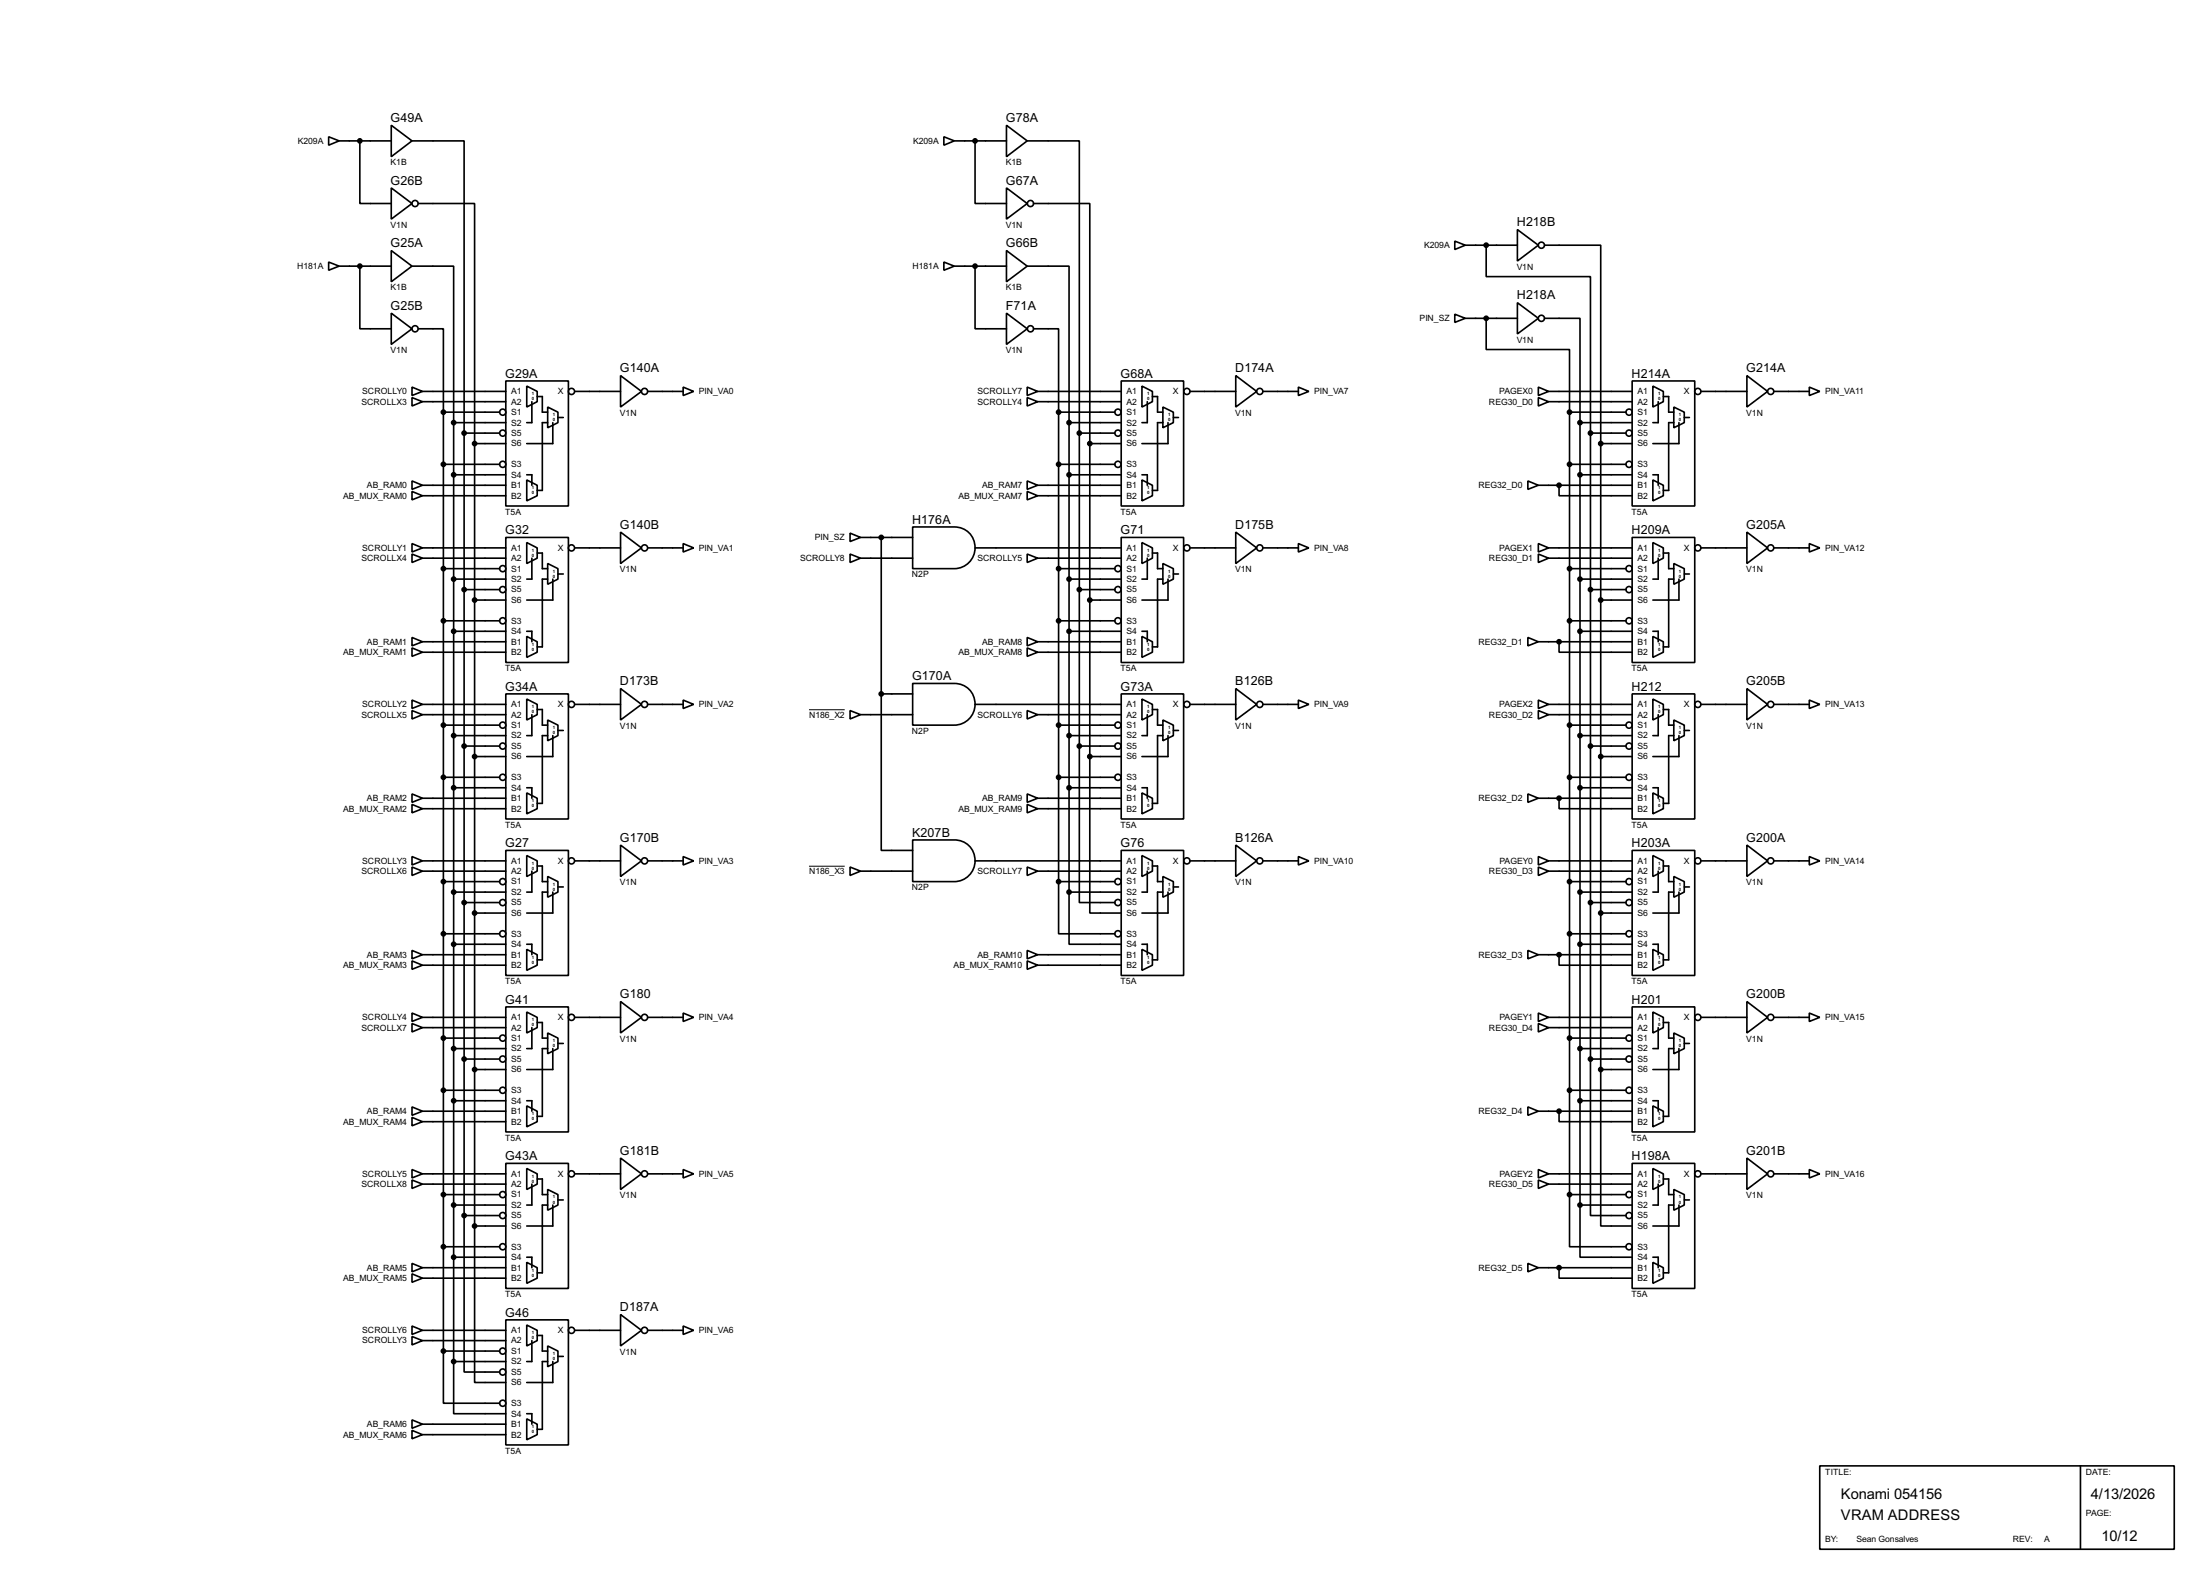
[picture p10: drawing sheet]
<svg xmlns="http://www.w3.org/2000/svg" width="536mm" height="383mm" viewBox="0 0 536 383" stroke-linecap="round" stroke-linejoin="round" font-family="sans-serif">
<g fill="none" stroke="#000" stroke-width=".4">
<path d="M80.1 33.3l2.5 1-2.5 1.1zM82.6 34.3h12.7M87.7 34.3v15.3h7.6M95.3 30.5l5.1 3.8-5.1 3.9zM100.4 34.3h12.7v71.2M229.9 33.3l2.6 1-2.6 1.1zM232.5 34.3h12.7M237.5 34.3v15.3h7.7M245.2 30.5l5 3.8-5 3.9zM250.2 34.3h12.7v71.2M95.3 45.8l5.1 3.8-5.1 3.8zM101.9 49.6h13.7v58.4"/>
<path d="M245.2 45.8l5 3.8-5 3.8zM251.8 49.6h13.7v58.4M354.4 58.7l2.5 1-2.5 1.1zM356.9 59.7h12.7M362 59.7v7.7h25.4v38.1M369.6 55.9l5.1 3.8-5.1 3.9zM376.2 59.7h13.7v48.3M80.1 63.8l2.5 1-2.5 1zM82.6 64.8h12.7M87.7 64.8v15.3h7.6M95.3 61l5.1 3.8-5.1 3.8zM95.3 76.3l5.1 3.8-5.1 3.8z"/>
<path d="M100.4 64.8h10.1v38.1M229.9 63.8l2.6 1-2.6 1zM232.5 64.8h12.7M237.5 64.8v15.3h7.7M245.2 61l5 3.8-5 3.8zM245.2 76.3l5 3.8-5 3.8zM250.2 64.8h10.2v38.1M354.4 76.5l2.5 1-2.5 1zM356.9 77.5h12.7M362 77.5v7.6h20.3v15.3M369.6 73.7l5.1 3.8-5.1 3.8zM376.2 77.5h8.7v25.4"/>
<path d="M100.4 94.3l2.5 1-2.5 1zM100.4 96.8l2.5 1-2.5 1.1zM101.9 80.1h6.1v20.3M102.9 95.3h20.3M102.9 97.8h20.3M123.2 92.8h15.3v30.4h-15.3zM128.3 94l2.6 1.3v2.5l-2.6 1.3zM129.6 97.8v5.1h-1.3M130.9 96.6h1.2v3.8h1.3M133.4 99.1l2.5 1.3v2.5l-2.5 1.3zM140 95.3h11.2M151.2 91.5l5.1 3.8-5.1 3.8z"/>
<path d="M157.8 95.3h8.6M166.4 94.3l2.6 1-2.6 1zM250.2 94.3l2.6 1-2.6 1zM250.2 96.8l2.6 1-2.6 1.1zM251.8 80.1h6.1v20.3M252.8 95.3h20.3M252.8 97.8h20.3M273.1 92.8h15.2v30.4h-15.2zM278.2 94l2.5 1.3v2.5l-2.5 1.3zM279.5 97.8v5.1h-1.3M280.7 96.6h1.3v3.8h1.3M283.3 99.1l2.5 1.3v2.5l-2.5 1.3z"/>
<path d="M289.9 95.3h11.1M301 91.5l5.1 3.8-5.1 3.8zM307.6 95.3h8.7M316.3 94.3l2.5 1-2.5 1zM374.7 96.8l2.5 1-2.5 1.1zM374.7 94.3l2.5 1-2.5 1zM377.2 95.3h20.4M377.2 97.8h20.4M397.6 92.8h15.2v30.4h-15.2zM402.6 94l2.6 1.3v2.5l-2.6 1.3zM403.9 97.8v5.1h-1.3M405.2 96.6h1.3v3.8h1.2"/>
<path d="M407.7 99.1l2.6 1.3v2.5l-2.6 1.3zM414.3 95.3h11.2M425.5 91.5l5.1 3.8-5.1 3.8zM432.1 95.3h8.6M440.7 94.3l2.6 1-2.6 1zM100.4 117.1l2.5 1.1-2.5 1zM100.4 119.7l2.5 1-2.5 1zM102.9 118.2h20.3M108 100.4h13.7M108 100.4v228.6M108 113.1h13.7M110.5 102.9h12.7"/>
<path d="M110.5 102.9v228.6M110.5 115.6h12.7M113.1 105.5h8.6M113.1 105.5v190.5M115.6 108h7.6M115.6 108v190.5M128.3 116.9l2.6 1.3v2.5l-2.6 1.3zM128.3 115.6h1.3v2.6M133.4 102.9h-1.3v16.5h-1.2M134.7 102.9v5.1h-6.4M135.9 101.7h1.3M250.2 117.1l2.6 1.1-2.6 1z"/>
<path d="M250.2 119.7l2.6 1-2.6 1zM252.8 118.2h20.3M257.9 100.4h13.7M257.9 113.1h13.7M257.9 100.4v114.3M260.4 102.9h12.7M260.4 115.6h12.7M260.4 102.9v114.3M262.9 105.5h8.7M262.9 105.5v76.2M265.5 108h7.6M265.5 108v76.2"/>
<path d="M278.2 116.9l2.5 1.3v2.5l-2.5 1.3zM278.2 115.6h1.3v2.6M283.3 102.9h-1.3v16.5h-1.3M284.5 102.9v5.1h-6.3M285.8 101.7h1.3M372.2 117.1l2.5 1.1-2.5 1zM374.7 118.2h22.9M379.8 118.2v2.5h17.8M382.3 100.4h13.7M382.3 113.1h13.7M382.3 100.4v190.5M384.9 102.9h12.7"/>
<path d="M384.9 115.6h12.7M384.9 102.9v190.5M387.4 105.5h8.6M387.4 105.5v152.4M389.9 108h7.7M389.9 108v152.4M402.6 116.9l2.6 1.3v2.5l-2.6 1.3zM402.6 115.6h1.3v2.6M407.7 102.9h-1.2v16.5h-1.3M409 102.9v5.1h-6.4M410.3 101.7h1.2M100.4 132.4l2.5 1-2.5 1z"/>
<path d="M100.4 134.9l2.5 1-2.5 1.1zM102.9 133.4h20.3M102.9 135.9h20.3M102.9 120.7h20.3M108 138.5h13.7M123.2 130.9h15.3v30.4h-15.3zM128.3 132.1l2.6 1.3v2.5l-2.6 1.3zM129.6 135.9v5.1h-1.3M130.9 134.7h1.2v3.8h1.3M133.4 137.2l2.5 1.3v2.5l-2.5 1.3zM135.9 139.8h1.3M140 133.4h11.2"/>
<path d="M151.2 129.6l5.1 3.8-5.1 3.8zM157.8 133.4h8.6M166.4 132.4l2.6 1-2.6 1zM207.1 129.8l2.5 1.1-2.5 1zM207.1 134.9l2.5 1-2.5 1.1zM209.6 135.9h12.7M209.6 130.9h12.7M214.7 130.9v38.1M222.3 128.3h10.2a5.1 5.1 0 0 1 5 5.1 5.1 5.1 0 0 1-5 5.1h-10.2zM237.5 133.4h35.6M250.2 134.9l2.6 1-2.6 1.1zM252.8 135.9h20.3"/>
<path d="M252.8 120.7h20.3M257.9 138.5h13.7M273.1 130.9h15.2v30.4h-15.2zM278.2 132.1l2.5 1.3v2.5l-2.5 1.3zM279.5 135.9v5.1h-1.3M280.7 134.7h1.3v3.8h1.3M283.3 137.2l2.5 1.3v2.5l-2.5 1.3zM285.8 139.8h1.3M289.9 133.4h11.1M301 129.6l5.1 3.8-5.1 3.8zM307.6 133.4h8.7M316.3 132.4l2.5 1-2.5 1z"/>
<path d="M374.7 132.4l2.5 1-2.5 1zM374.7 134.9l2.5 1-2.5 1.1zM377.2 133.4h20.4M377.2 135.9h20.4M382.3 138.5h13.7M397.6 130.9h15.2v30.4h-15.2zM402.6 132.1l2.6 1.3v2.5l-2.6 1.3zM403.9 135.9v5.1h-1.3M405.2 134.7h1.3v3.8h1.2M407.7 137.2l2.6 1.3v2.5l-2.6 1.3zM410.3 139.8h1.2M414.3 133.4h11.2"/>
<path d="M425.5 129.6l5.1 3.8-5.1 3.8zM432.1 133.4h8.6M440.7 132.4l2.6 1-2.6 1zM100.4 155.2l2.5 1.1-2.5 1zM100.4 157.8l2.5 1-2.5 1zM102.9 156.3h20.3M102.9 158.8h20.3M108 151.2h13.7M110.5 141h12.7M110.5 153.7h12.7M113.1 143.6h8.6M115.6 146.1h7.6"/>
<path d="M128.3 155l2.6 1.3v2.5l-2.6 1.3zM128.3 153.7h1.3v2.6M133.4 141h-1.3v16.5h-1.2M134.7 141v5.1h-6.4M250.2 155.2l2.6 1.1-2.6 1zM250.2 157.8l2.6 1-2.6 1zM252.8 156.3h20.3M252.8 158.8h20.3M257.9 151.2h13.7M260.4 141h12.7M260.4 153.7h12.7M262.9 143.6h8.7"/>
<path d="M265.5 146.1h7.6M278.2 155l2.5 1.3v2.5l-2.5 1.3zM278.2 153.7h1.3v2.6M283.3 141h-1.3v16.5h-1.3M284.5 141v5.1h-6.3M372.2 155.2l2.5 1.1-2.5 1zM374.7 156.3h22.9M379.8 156.3v2.5h17.8M382.3 151.2h13.7M384.9 141h12.7M384.9 153.7h12.7M387.4 143.6h8.6"/>
<path d="M389.9 146.1h7.7M402.6 155l2.6 1.3v2.5l-2.6 1.3zM402.6 153.7h1.3v2.6M407.7 141h-1.2v16.5h-1.3M409 141v5.1h-6.4M100.4 170.5l2.5 1-2.5 1zM100.4 173l2.5 1-2.5 1.1zM102.9 171.5h20.3M102.9 174h20.3M108 176.6h13.7M110.5 179.1h12.7M123.2 169h15.3v30.4h-15.3z"/>
<path d="M128.3 170.2l2.6 1.3v2.5l-2.6 1.3zM129.6 174v5.1h-1.3M130.9 172.8h1.2v3.8h1.3M133.4 175.3l2.5 1.3v2.5l-2.5 1.3zM133.4 179.1h-1.3v16.5h-1.2M134.7 179.1v5.1h-6.4M135.9 177.9h1.3M140 171.5h11.2M151.2 167.7l5.1 3.8-5.1 3.8zM157.8 171.5h8.6M166.4 170.5l2.6 1-2.6 1zM207.1 173l2.5 1-2.5 1.1z"/>
<path d="M209.6 174h12.7M214.7 169v38.1h7.6M214.7 169h7.6M222.3 166.4h10.2a5.1 5.1 0 0 1 5 5.1 5.1 5.1 0 0 1-5 5.1h-10.2zM237.5 171.5h35.6M250.2 173l2.6 1-2.6 1.1zM252.8 174h20.3M257.9 176.6h13.7M260.4 179.1h12.7M273.1 169h15.2v30.4h-15.2zM278.2 170.2l2.5 1.3v2.5l-2.5 1.3zM279.5 174v5.1h-1.3"/>
<path d="M280.7 172.8h1.3v3.8h1.3M283.3 175.3l2.5 1.3v2.5l-2.5 1.3zM283.3 179.1h-1.3v16.5h-1.3M284.5 179.1v5.1h-6.3M285.8 177.9h1.3M289.9 171.5h11.1M301 167.7l5.1 3.8-5.1 3.8zM307.6 171.5h8.7M316.3 170.5l2.5 1-2.5 1zM374.7 170.5l2.5 1-2.5 1zM374.7 173l2.5 1-2.5 1.1zM377.2 171.5h20.4"/>
<path d="M377.2 174h20.4M382.3 176.6h13.7M384.9 179.1h12.7M397.6 169h15.2v30.4h-15.2zM402.6 170.2l2.6 1.3v2.5l-2.6 1.3zM403.9 174v5.1h-1.3M405.2 172.8h1.3v3.8h1.2M407.7 175.3l2.6 1.3v2.5l-2.6 1.3zM407.7 179.1h-1.2v16.5h-1.3M409 179.1v5.1h-6.4M410.3 177.9h1.2M414.3 171.5h11.2"/>
<path d="M425.5 167.7l5.1 3.8-5.1 3.8zM432.1 171.5h8.6M440.7 170.5l2.6 1-2.6 1zM100.4 193.3l2.5 1.1-2.5 1zM100.4 195.9l2.5 1-2.5 1zM102.9 194.4h20.3M102.9 196.9h20.3M108 189.3h13.7M110.5 191.8h12.7M113.1 181.7h8.6M115.6 184.2h7.6M128.3 193.1l2.6 1.3v2.5l-2.6 1.3z"/>
<path d="M128.3 191.8h1.3v2.6M250.2 193.3l2.6 1.1-2.6 1zM250.2 195.9l2.6 1-2.6 1zM252.8 194.4h20.3M252.8 196.9h20.3M257.9 189.3h13.7M260.4 191.8h12.7M262.9 181.7v38.1h8.7M262.9 181.7h8.7M265.5 184.2v38.1h7.6M265.5 184.2h7.6M278.2 193.1l2.5 1.3v2.5l-2.5 1.3z"/>
<path d="M278.2 191.8h1.3v2.6M372.2 193.3l2.5 1.1-2.5 1zM374.7 194.4h22.9M379.8 194.4v2.5h17.8M382.3 189.3h13.7M384.9 191.8h12.7M387.4 181.7h8.6M389.9 184.2h7.7M402.6 193.1l2.6 1.3v2.5l-2.6 1.3zM402.6 191.8h1.3v2.6M100.4 208.6l2.5 1-2.5 1zM100.4 211.1l2.5 1-2.5 1.1z"/>
<path d="M102.9 209.6h20.3M102.9 212.1h20.3M108 214.7h13.7M110.5 217.2h12.7M113.1 219.8h8.6M123.2 207.1h15.3v30.4h-15.3zM128.3 208.3l2.6 1.3v2.5l-2.6 1.3zM129.6 212.1v5.1h-1.3M130.9 210.9h1.2v3.8h1.3M133.4 213.4l2.5 1.3v2.5l-2.5 1.3zM133.4 217.2h-1.3v16.5h-1.2M134.7 217.2v5.1h-6.4"/>
<path d="M135.9 216h1.3M140 209.6h11.2M151.2 205.8l5.1 3.8-5.1 3.8zM157.8 209.6h8.6M166.4 208.6l2.6 1-2.6 1zM207.1 211.1l2.5 1-2.5 1.1zM209.6 212.1h12.7M222.3 204.5h10.2a5.1 5.1 0 0 1 5 5.1 5.1 5.1 0 0 1-5 5.1h-10.2zM237.5 209.6h35.6M250.2 211.1l2.6 1-2.6 1.1zM252.8 212.1h20.3M257.9 214.7v12.7h13.7"/>
<path d="M257.9 214.7h13.7M260.4 217.2v12.7h12.7M260.4 217.2h12.7M273.1 207.1h15.2v30.4h-15.2zM278.2 208.3l2.5 1.3v2.5l-2.5 1.3zM279.5 212.1v5.1h-1.3M280.7 210.9h1.3v3.8h1.3M283.3 213.4l2.5 1.3v2.5l-2.5 1.3zM283.3 217.2h-1.3v16.5h-1.3M284.5 217.2v5.1h-6.3M285.8 216h1.3M289.9 209.6h11.1"/>
<path d="M301 205.8l5.1 3.8-5.1 3.8zM307.6 209.6h8.7M316.3 208.6l2.5 1-2.5 1zM374.7 211.1l2.5 1-2.5 1.1zM374.7 208.6l2.5 1-2.5 1zM377.2 209.6h20.4M377.2 212.1h20.4M382.3 214.7h13.7M384.9 217.2h12.7M387.4 219.8h8.6M397.6 207.1h15.2v30.4h-15.2zM402.6 208.3l2.6 1.3v2.5l-2.6 1.3z"/>
<path d="M403.9 212.1v5.1h-1.3M405.2 210.9h1.3v3.8h1.2M407.7 213.4l2.6 1.3v2.5l-2.6 1.3zM407.7 217.2h-1.2v16.5h-1.3M409 217.2v5.1h-6.4M410.3 216h1.2M414.3 209.6h11.2M425.5 205.8l5.1 3.8-5.1 3.8zM432.1 209.6h8.6M440.7 208.6l2.6 1-2.6 1zM100.4 231.4l2.5 1.1-2.5 1zM100.4 234l2.5 1-2.5 1z"/>
<path d="M102.9 232.5h20.3M102.9 235h20.3M108 227.4h13.7M110.5 229.9h12.7M115.6 222.3h7.6M128.3 231.2l2.6 1.3v2.5l-2.6 1.3zM128.3 229.9h1.3v2.6M250.2 231.4l2.6 1.1-2.6 1zM250.2 234l2.6 1-2.6 1zM252.8 232.5h20.3M252.8 235h20.3M278.2 231.2l2.5 1.3v2.5l-2.5 1.3z"/>
<path d="M278.2 229.9h1.3v2.6M372.2 231.4l2.5 1.1-2.5 1zM374.7 232.5h22.9M379.8 232.5v2.5h17.8M382.3 227.4h13.7M384.9 229.9h12.7M389.9 222.3h7.7M402.6 231.2l2.6 1.3v2.5l-2.6 1.3zM402.6 229.9h1.3v2.6M100.4 246.7l2.5 1-2.5 1zM100.4 249.2l2.5 1-2.5 1.1zM102.9 247.7h20.3"/>
<path d="M102.9 250.2h20.3M108 252.8h13.7M110.5 255.3h12.7M113.1 257.9h8.6M123.2 245.2h15.3v30.4h-15.3zM128.3 246.4l2.6 1.3v2.5l-2.6 1.3zM129.6 250.2v5.1h-1.3M130.9 249h1.2v3.8h1.3M133.4 251.5l2.5 1.3v2.5l-2.5 1.3zM133.4 255.3h-1.3v16.5h-1.2M134.7 255.3v5.1h-6.4M135.9 254.1h1.3"/>
<path d="M140 247.7h11.2M151.2 243.9l5.1 3.8-5.1 3.8zM157.8 247.7h8.6M166.4 246.7l2.6 1-2.6 1zM374.7 246.7l2.5 1-2.5 1zM374.7 249.2l2.5 1-2.5 1.1zM377.2 247.7h20.4M377.2 250.2h20.4M382.3 252.8h13.7M384.9 255.3h12.7M387.4 257.9v38.1h8.6M387.4 257.9h8.6"/>
<path d="M397.6 245.2h15.2v30.4h-15.2zM402.6 246.4l2.6 1.3v2.5l-2.6 1.3zM403.9 250.2v5.1h-1.3M405.2 249h1.3v3.8h1.2M407.7 251.5l2.6 1.3v2.5l-2.6 1.3zM407.7 255.3h-1.2v16.5h-1.3M409 255.3v5.1h-6.4M410.3 254.1h1.2M414.3 247.7h11.2M425.5 243.9l5.1 3.8-5.1 3.8zM432.1 247.7h8.6M440.7 246.7l2.6 1-2.6 1z"/>
<path d="M100.4 269.5l2.5 1.1-2.5 1zM100.4 272.1l2.5 1-2.5 1zM102.9 270.6h20.3M102.9 273.1h20.3M108 265.5h13.7M110.5 268h12.7M115.6 260.4h7.6M128.3 269.3l2.6 1.3v2.5l-2.6 1.3zM128.3 268h1.3v2.6M372.2 269.5l2.5 1.1-2.5 1zM374.7 270.6h22.9M379.8 270.6v2.5h17.8"/>
<path d="M382.3 265.5h13.7M384.9 268h12.7M389.9 260.4v38.1h7.7M389.9 260.4h7.7M402.6 269.3l2.6 1.3v2.5l-2.6 1.3zM402.6 268h1.3v2.6M100.4 284.8l2.5 1-2.5 1zM100.4 287.3l2.5 1-2.5 1.1zM102.9 285.8h20.3M102.9 288.3h20.3M108 290.9h13.7M110.5 293.4h12.7"/>
<path d="M113.1 296v38.1h8.6M113.1 296h8.6M115.6 298.5v38.1h7.6M115.6 298.5h7.6M123.2 283.3h15.3v30.4h-15.3zM128.3 284.5l2.6 1.3v2.5l-2.6 1.3zM129.6 288.3v5.1h-1.3M130.9 287.1h1.2v3.8h1.3M133.4 289.6l2.5 1.3v2.5l-2.5 1.3zM133.4 293.4h-1.3v16.5h-1.2M134.7 293.4v5.1h-6.4M135.9 292.2h1.3"/>
<path d="M140 285.8h11.2M151.2 282l5.1 3.8-5.1 3.8zM157.8 285.8h8.6M166.4 284.8l2.6 1-2.6 1zM374.7 284.8l2.5 1-2.5 1zM374.7 287.3l2.5 1-2.5 1.1zM377.2 285.8h20.4M377.2 288.3h20.4M382.3 290.9v12.7h13.7M382.3 290.9h13.7M384.9 293.4v12.7h12.7M384.9 293.4h12.7"/>
<path d="M397.6 283.3h15.2v30.4h-15.2zM402.6 284.5l2.6 1.3v2.5l-2.6 1.3zM403.9 288.3v5.1h-1.3M405.2 287.1h1.3v3.8h1.2M407.7 289.6l2.6 1.3v2.5l-2.6 1.3zM407.7 293.4h-1.2v16.5h-1.3M409 293.4v5.1h-6.4M410.3 292.2h1.2M414.3 285.8h11.2M425.5 282l5.1 3.8-5.1 3.8zM432.1 285.8h8.6M440.7 284.8l2.6 1-2.6 1z"/>
<path d="M100.4 307.6l2.5 1.1-2.5 1zM100.4 310.2l2.5 1-2.5 1zM102.9 308.7h20.3M102.9 311.2h20.3M108 303.6h13.7M110.5 306.1h12.7M128.3 307.4l2.6 1.3v2.5l-2.6 1.3zM128.3 306.1h1.3v2.6M372.2 307.6l2.5 1.1-2.5 1zM374.7 308.7h22.9M379.8 308.7v2.5h17.8M402.6 307.4l2.6 1.3v2.5l-2.6 1.3z"/>
<path d="M402.6 306.1h1.3v2.6M100.4 322.9l2.5 1-2.5 1zM100.4 325.4l2.5 1-2.5 1.1zM102.9 323.9h20.3M102.9 326.4h20.3M108 329v12.7h13.7M108 329h13.7M110.5 331.5v12.7h12.7M110.5 331.5h12.7M123.2 321.4h15.3v30.4h-15.3zM128.3 322.6l2.6 1.3v2.5l-2.6 1.3zM129.6 326.4v5.1h-1.3"/>
<path d="M130.9 325.2h1.2v3.8h1.3M133.4 327.7l2.5 1.3v2.5l-2.5 1.3zM133.4 331.5h-1.3v16.5h-1.2M134.7 331.5v5.1h-6.4M135.9 330.3h1.3M140 323.9h11.2M151.2 320.1l5.1 3.8-5.1 3.8zM157.8 323.9h8.6M166.4 322.9l2.6 1-2.6 1zM100.4 348.3l2.5 1-2.5 1zM100.4 345.7l2.5 1.1-2.5 1zM102.9 349.3h20.3"/>
<path d="M102.9 346.8h20.3M128.3 345.5l2.6 1.3v2.5l-2.6 1.3zM128.3 344.2h1.3v2.6M443.3 356.9h86.3v20.3h-86.3zM506.8 356.9v20.3"/>
<circle cx="101.1" cy="49.6" r=".75"/>
<circle cx="251" cy="49.6" r=".75"/>
<circle cx="375.4" cy="59.7" r=".75"/>
<circle cx="375.4" cy="77.5" r=".75"/>
<circle cx="101.1" cy="80.1" r=".75"/>
<circle cx="139.2" cy="95.3" r=".75"/>
<circle cx="157" cy="95.3" r=".75"/>
<circle cx="251" cy="80.1" r=".75"/>
<circle cx="289.1" cy="95.3" r=".75"/>
<circle cx="306.8" cy="95.3" r=".75"/>
<circle cx="413.5" cy="95.3" r=".75"/>
<circle cx="431.3" cy="95.3" r=".75"/>
<circle cx="122.4" cy="100.4" r=".75"/>
<circle cx="122.4" cy="105.5" r=".75"/>
<circle cx="122.4" cy="113.1" r=".75"/>
<circle cx="272.3" cy="100.4" r=".75"/>
<circle cx="272.3" cy="113.1" r=".75"/>
<circle cx="272.3" cy="105.5" r=".75"/>
<circle cx="396.8" cy="100.4" r=".75"/>
<circle cx="396.8" cy="113.1" r=".75"/>
<circle cx="396.8" cy="105.5" r=".75"/>
<circle cx="122.4" cy="138.5" r=".75"/>
<circle cx="139.2" cy="133.4" r=".75"/>
<circle cx="157" cy="133.4" r=".75"/>
<circle cx="272.3" cy="138.5" r=".75"/>
<circle cx="289.1" cy="133.4" r=".75"/>
<circle cx="306.8" cy="133.4" r=".75"/>
<circle cx="396.8" cy="138.5" r=".75"/>
<circle cx="413.5" cy="133.4" r=".75"/>
<circle cx="431.3" cy="133.4" r=".75"/>
<circle cx="122.4" cy="143.6" r=".75"/>
<circle cx="122.4" cy="151.2" r=".75"/>
<circle cx="272.3" cy="151.2" r=".75"/>
<circle cx="272.3" cy="143.6" r=".75"/>
<circle cx="396.8" cy="143.6" r=".75"/>
<circle cx="396.8" cy="151.2" r=".75"/>
<circle cx="122.4" cy="176.6" r=".75"/>
<circle cx="139.2" cy="171.5" r=".75"/>
<circle cx="157" cy="171.5" r=".75"/>
<circle cx="272.3" cy="176.6" r=".75"/>
<circle cx="289.1" cy="171.5" r=".75"/>
<circle cx="306.8" cy="171.5" r=".75"/>
<circle cx="396.8" cy="176.6" r=".75"/>
<circle cx="413.5" cy="171.5" r=".75"/>
<circle cx="431.3" cy="171.5" r=".75"/>
<circle cx="122.4" cy="181.7" r=".75"/>
<circle cx="122.4" cy="189.3" r=".75"/>
<circle cx="272.3" cy="181.7" r=".75"/>
<circle cx="272.3" cy="189.3" r=".75"/>
<circle cx="396.8" cy="189.3" r=".75"/>
<circle cx="396.8" cy="181.7" r=".75"/>
<circle cx="122.4" cy="219.8" r=".75"/>
<circle cx="122.4" cy="214.7" r=".75"/>
<circle cx="139.2" cy="209.6" r=".75"/>
<circle cx="157" cy="209.6" r=".75"/>
<circle cx="272.3" cy="214.7" r=".75"/>
<circle cx="272.3" cy="219.8" r=".75"/>
<circle cx="289.1" cy="209.6" r=".75"/>
<circle cx="306.8" cy="209.6" r=".75"/>
<circle cx="396.8" cy="219.8" r=".75"/>
<circle cx="396.8" cy="214.7" r=".75"/>
<circle cx="413.5" cy="209.6" r=".75"/>
<circle cx="431.3" cy="209.6" r=".75"/>
<circle cx="122.4" cy="227.4" r=".75"/>
<circle cx="272.3" cy="227.4" r=".75"/>
<circle cx="396.8" cy="227.4" r=".75"/>
<circle cx="122.4" cy="257.9" r=".75"/>
<circle cx="122.4" cy="252.8" r=".75"/>
<circle cx="139.2" cy="247.7" r=".75"/>
<circle cx="157" cy="247.7" r=".75"/>
<circle cx="396.8" cy="257.9" r=".75"/>
<circle cx="396.8" cy="252.8" r=".75"/>
<circle cx="413.5" cy="247.7" r=".75"/>
<circle cx="431.3" cy="247.7" r=".75"/>
<circle cx="122.4" cy="265.5" r=".75"/>
<circle cx="396.8" cy="265.5" r=".75"/>
<circle cx="122.4" cy="290.9" r=".75"/>
<circle cx="122.4" cy="296" r=".75"/>
<circle cx="139.2" cy="285.8" r=".75"/>
<circle cx="157" cy="285.8" r=".75"/>
<circle cx="396.8" cy="296" r=".75"/>
<circle cx="396.8" cy="290.9" r=".75"/>
<circle cx="413.5" cy="285.8" r=".75"/>
<circle cx="431.3" cy="285.8" r=".75"/>
<circle cx="122.4" cy="303.6" r=".75"/>
<circle cx="396.8" cy="303.6" r=".75"/>
<circle cx="122.4" cy="329" r=".75"/>
<circle cx="122.4" cy="334.1" r=".75"/>
<circle cx="139.2" cy="323.9" r=".75"/>
<circle cx="157" cy="323.9" r=".75"/>
<circle cx="122.4" cy="341.7" r=".75"/>
</g>
<g fill="#000" stroke="#000" stroke-width=".4">
<circle cx="87.6" cy="34.3" r=".5"/>
<circle cx="237.5" cy="34.3" r=".5"/>
<circle cx="362" cy="59.7" r=".5"/>
<circle cx="87.6" cy="64.8" r=".5"/>
<circle cx="237.5" cy="64.8" r=".5"/>
<circle cx="362" cy="77.5" r=".5"/>
<circle cx="108" cy="113.1" r=".5"/>
<circle cx="108" cy="100.4" r=".5"/>
<circle cx="110.5" cy="102.9" r=".5"/>
<circle cx="110.5" cy="115.6" r=".5"/>
<circle cx="113" cy="105.5" r=".5"/>
<circle cx="115.6" cy="108" r=".5"/>
<circle cx="257.8" cy="113.1" r=".5"/>
<circle cx="257.8" cy="100.4" r=".5"/>
<circle cx="260.4" cy="102.9" r=".5"/>
<circle cx="260.4" cy="115.6" r=".5"/>
<circle cx="262.9" cy="105.5" r=".5"/>
<circle cx="265.4" cy="108" r=".5"/>
<circle cx="379.7" cy="118.2" r=".5"/>
<circle cx="382.3" cy="113.1" r=".5"/>
<circle cx="382.3" cy="100.4" r=".5"/>
<circle cx="384.8" cy="115.6" r=".5"/>
<circle cx="384.8" cy="102.9" r=".5"/>
<circle cx="387.4" cy="105.5" r=".5"/>
<circle cx="389.9" cy="108" r=".5"/>
<circle cx="108" cy="138.5" r=".5"/>
<circle cx="214.6" cy="130.9" r=".5"/>
<circle cx="257.8" cy="138.5" r=".5"/>
<circle cx="382.3" cy="138.5" r=".5"/>
<circle cx="108" cy="151.2" r=".5"/>
<circle cx="110.5" cy="141" r=".5"/>
<circle cx="110.5" cy="153.7" r=".5"/>
<circle cx="113" cy="143.6" r=".5"/>
<circle cx="115.6" cy="146.1" r=".5"/>
<circle cx="257.8" cy="151.2" r=".5"/>
<circle cx="260.4" cy="141" r=".5"/>
<circle cx="260.4" cy="153.7" r=".5"/>
<circle cx="262.9" cy="143.6" r=".5"/>
<circle cx="265.4" cy="146.1" r=".5"/>
<circle cx="379.7" cy="156.3" r=".5"/>
<circle cx="382.3" cy="151.2" r=".5"/>
<circle cx="384.8" cy="153.7" r=".5"/>
<circle cx="384.8" cy="141" r=".5"/>
<circle cx="387.4" cy="143.6" r=".5"/>
<circle cx="389.9" cy="146.1" r=".5"/>
<circle cx="108" cy="176.6" r=".5"/>
<circle cx="110.5" cy="179.1" r=".5"/>
<circle cx="214.6" cy="169" r=".5"/>
<circle cx="257.8" cy="176.6" r=".5"/>
<circle cx="260.4" cy="179.1" r=".5"/>
<circle cx="382.3" cy="176.6" r=".5"/>
<circle cx="384.8" cy="179.1" r=".5"/>
<circle cx="108" cy="189.3" r=".5"/>
<circle cx="110.5" cy="191.8" r=".5"/>
<circle cx="113" cy="181.7" r=".5"/>
<circle cx="115.6" cy="184.2" r=".5"/>
<circle cx="257.8" cy="189.3" r=".5"/>
<circle cx="260.4" cy="191.8" r=".5"/>
<circle cx="262.9" cy="181.7" r=".5"/>
<circle cx="265.4" cy="184.2" r=".5"/>
<circle cx="379.7" cy="194.4" r=".5"/>
<circle cx="382.3" cy="189.3" r=".5"/>
<circle cx="384.8" cy="191.8" r=".5"/>
<circle cx="387.4" cy="181.7" r=".5"/>
<circle cx="389.9" cy="184.2" r=".5"/>
<circle cx="108" cy="214.7" r=".5"/>
<circle cx="110.5" cy="217.2" r=".5"/>
<circle cx="113" cy="219.8" r=".5"/>
<circle cx="257.8" cy="214.7" r=".5"/>
<circle cx="260.4" cy="217.2" r=".5"/>
<circle cx="382.3" cy="214.7" r=".5"/>
<circle cx="384.8" cy="217.2" r=".5"/>
<circle cx="387.4" cy="219.8" r=".5"/>
<circle cx="108" cy="227.4" r=".5"/>
<circle cx="110.5" cy="229.9" r=".5"/>
<circle cx="115.6" cy="222.3" r=".5"/>
<circle cx="379.7" cy="232.5" r=".5"/>
<circle cx="382.3" cy="227.4" r=".5"/>
<circle cx="384.8" cy="229.9" r=".5"/>
<circle cx="389.9" cy="222.3" r=".5"/>
<circle cx="108" cy="252.8" r=".5"/>
<circle cx="110.5" cy="255.3" r=".5"/>
<circle cx="113" cy="257.9" r=".5"/>
<circle cx="382.3" cy="252.8" r=".5"/>
<circle cx="384.8" cy="255.3" r=".5"/>
<circle cx="387.4" cy="257.9" r=".5"/>
<circle cx="108" cy="265.5" r=".5"/>
<circle cx="110.5" cy="268" r=".5"/>
<circle cx="115.6" cy="260.4" r=".5"/>
<circle cx="379.7" cy="270.6" r=".5"/>
<circle cx="382.3" cy="265.5" r=".5"/>
<circle cx="384.8" cy="268" r=".5"/>
<circle cx="389.9" cy="260.4" r=".5"/>
<circle cx="108" cy="290.9" r=".5"/>
<circle cx="110.5" cy="293.4" r=".5"/>
<circle cx="113" cy="296" r=".5"/>
<circle cx="115.6" cy="298.5" r=".5"/>
<circle cx="382.3" cy="290.9" r=".5"/>
<circle cx="384.8" cy="293.4" r=".5"/>
<circle cx="108" cy="303.6" r=".5"/>
<circle cx="110.5" cy="306.1" r=".5"/>
<circle cx="379.7" cy="308.7" r=".5"/>
<circle cx="108" cy="329" r=".5"/>
<circle cx="110.5" cy="331.5" r=".5"/>
</g>
<path d="M197.1 172.8h8.7M197.1 210.9h8.7" fill="none" stroke="#000" stroke-width=".24"/>
<g font-size="4">
<text x="448.4" y="365.1">Konami 054156</text>
<text x="509.3" y="365.1">4/13/2026</text>
<text x="448.4" y="370.1">VRAM ADDRESS</text>
<text x="511.9" y="375.2">10/12</text>
</g>
<g font-size="3.4">
<text x="95.2" y="29.7">G49A</text>
<text x="245" y="29.7">G78A</text>
<text x="95.2" y="45">G26B</text>
<text x="245" y="45">G67A</text>
<text x="369.5" y="55.1">H218B</text>
<text x="95.2" y="60.2">G25A</text>
<text x="245" y="60.2">G66B</text>
<text x="95.2" y="75.5">G25B</text>
<text x="245" y="75.5">F71A</text>
<text x="369.5" y="72.9">H218A</text>
<text x="123.1" y="92">G29A</text>
<text x="151" y="90.7">G140A</text>
<text x="273" y="92">G68A</text>
<text x="300.9" y="90.7">D174A</text>
<text x="397.4" y="92">H214A</text>
<text x="425.4" y="90.7">G214A</text>
<text x="123.1" y="130.1">G32</text>
<text x="151" y="128.8">G140B</text>
<text x="222.2" y="127.5">H176A</text>
<text x="273" y="130.1">G71</text>
<text x="300.9" y="128.8">D175B</text>
<text x="397.4" y="130.1">H209A</text>
<text x="425.4" y="128.8">G205A</text>
<text x="151" y="166.9">D173B</text>
<text x="222.2" y="165.6">G170A</text>
<text x="300.9" y="166.9">B126B</text>
<text x="425.4" y="166.9">G205B</text>
<text x="123.1" y="168.2">G34A</text>
<text x="273" y="168.2">G73A</text>
<text x="397.4" y="168.2">H212</text>
<text x="222.2" y="203.7">K207B</text>
<text x="123.1" y="206.3">G27</text>
<text x="151" y="205">G170B</text>
<text x="273" y="206.3">G76</text>
<text x="300.9" y="205">B126A</text>
<text x="397.4" y="206.3">H203A</text>
<text x="425.4" y="205">G200A</text>
<text x="123.1" y="244.4">G41</text>
<text x="151" y="243.1">G180</text>
<text x="397.4" y="244.4">H201</text>
<text x="425.4" y="243.1">G200B</text>
<text x="151" y="281.2">G181B</text>
<text x="425.4" y="281.2">G201B</text>
<text x="123.1" y="282.5">G43A</text>
<text x="397.4" y="282.5">H198A</text>
<text x="123.1" y="320.6">G46</text>
<text x="151" y="319.3">D187A</text>
</g>
<g font-size="2.4">
<text x="72.5" y="35">K209A</text>
<text x="222.4" y="35">K209A</text>
<text x="95.1" y="40.2">K1B</text>
<text x="245" y="40.2">K1B</text>
<text x="95.1" y="55.4">V1N</text>
<text x="245" y="55.4">V1N</text>
<text x="72.4" y="65.5">H181A</text>
<text x="222.3" y="65.5">H181A</text>
<text x="346.9" y="60.4">K209A</text>
<text x="369.4" y="65.6">V1N</text>
<text x="95.1" y="70.7">K1B</text>
<text x="245" y="70.7">K1B</text>
<text x="345.8" y="78.2">PIN_SZ</text>
<text x="369.4" y="83.4">V1N</text>
<text x="95.1" y="86">V1N</text>
<text x="245" y="86">V1N</text>
<text x="88.2" y="96">SCROLLY0</text>
<text x="124.5" y="96">A1</text>
<text x="135.8" y="96">X</text>
<text x="170.2" y="96">PIN_VA0</text>
<text x="238.1" y="96">SCROLLY7</text>
<text x="274.4" y="96">A1</text>
<text x="285.7" y="96">X</text>
<text x="320.1" y="96">PIN_VA7</text>
<text x="365.2" y="96">PAGEX0</text>
<text x="398.8" y="96">A1</text>
<text x="410.1" y="96">X</text>
<text x="444.6" y="96">PIN_VA11</text>
<text x="88" y="98.5">SCROLLX3</text>
<text x="124.5" y="98.5">A2</text>
<text x="124.5" y="101">S1</text>
<text x="151" y="101.2">V1N</text>
<text x="238.1" y="98.5">SCROLLY4</text>
<text x="274.4" y="98.5">A2</text>
<text x="274.4" y="101">S1</text>
<text x="300.8" y="101.2">V1N</text>
<text x="362.7" y="98.5">REG30_D0</text>
<text x="398.8" y="98.5">A2</text>
<text x="398.8" y="101">S1</text>
<text x="425.3" y="101.2">V1N</text>
<text x="124.5" y="103.6">S2</text>
<text x="124.5" y="106.2">S5</text>
<text x="274.4" y="103.6">S2</text>
<text x="274.4" y="106.2">S5</text>
<text x="398.8" y="103.6">S2</text>
<text x="398.8" y="106.2">S5</text>
<text x="124.5" y="108.7">S6</text>
<text x="124.5" y="113.7">S3</text>
<text x="274.4" y="108.7">S6</text>
<text x="274.4" y="113.7">S3</text>
<text x="398.8" y="108.7">S6</text>
<text x="398.8" y="113.7">S3</text>
<text x="89.4" y="118.9">AB_RAM0</text>
<text x="124.5" y="116.3">S4</text>
<text x="124.5" y="118.9">B1</text>
<text x="239.2" y="118.9">AB_RAM7</text>
<text x="274.4" y="116.3">S4</text>
<text x="274.4" y="118.9">B1</text>
<text x="360.1" y="118.9">REG32_D0</text>
<text x="398.8" y="116.3">S4</text>
<text x="398.8" y="118.9">B1</text>
<text x="83.6" y="121.4">AB_MUX_RAM0</text>
<text x="123" y="125.3">T5A</text>
<text x="124.5" y="121.4">B2</text>
<text x="233.4" y="121.4">AB_MUX_RAM7</text>
<text x="272.9" y="125.3">T5A</text>
<text x="274.4" y="121.4">B2</text>
<text x="397.4" y="125.3">T5A</text>
<text x="398.8" y="121.4">B2</text>
<text x="198.4" y="131.6">PIN_SZ</text>
<text x="88" y="136.6">SCROLLX4</text>
<text x="88.2" y="134.1">SCROLLY1</text>
<text x="124.5" y="134.1">A1</text>
<text x="124.5" y="136.6">A2</text>
<text x="135.8" y="134.1">X</text>
<text x="170.2" y="134.1">PIN_VA1</text>
<text x="194.9" y="136.6">SCROLLY8</text>
<text x="238.1" y="136.6">SCROLLY5</text>
<text x="274.4" y="134.1">A1</text>
<text x="274.4" y="136.6">A2</text>
<text x="285.7" y="134.1">X</text>
<text x="320.1" y="134.1">PIN_VA8</text>
<text x="362.7" y="136.6">REG30_D1</text>
<text x="365.2" y="134.1">PAGEX1</text>
<text x="398.8" y="134.1">A1</text>
<text x="398.8" y="136.6">A2</text>
<text x="410.1" y="134.1">X</text>
<text x="444.6" y="134.1">PIN_VA12</text>
<text x="124.5" y="141.7">S2</text>
<text x="124.5" y="139.2">S1</text>
<text x="151" y="139.3">V1N</text>
<text x="222.1" y="140.5">N2P</text>
<text x="274.4" y="141.7">S2</text>
<text x="274.4" y="139.2">S1</text>
<text x="300.8" y="139.3">V1N</text>
<text x="398.8" y="141.7">S2</text>
<text x="398.8" y="139.2">S1</text>
<text x="425.3" y="139.3">V1N</text>
<text x="124.5" y="146.8">S6</text>
<text x="124.5" y="144.3">S5</text>
<text x="274.4" y="146.8">S6</text>
<text x="274.4" y="144.3">S5</text>
<text x="398.8" y="146.8">S6</text>
<text x="398.8" y="144.3">S5</text>
<text x="124.5" y="154.4">S4</text>
<text x="124.5" y="151.9">S3</text>
<text x="274.4" y="154.4">S4</text>
<text x="274.4" y="151.9">S3</text>
<text x="398.8" y="154.4">S4</text>
<text x="398.8" y="151.9">S3</text>
<text x="83.6" y="159.5">AB_MUX_RAM1</text>
<text x="89.4" y="157">AB_RAM1</text>
<text x="124.5" y="159.5">B2</text>
<text x="124.5" y="157">B1</text>
<text x="233.4" y="159.5">AB_MUX_RAM8</text>
<text x="239.2" y="157">AB_RAM8</text>
<text x="274.4" y="159.5">B2</text>
<text x="274.4" y="157">B1</text>
<text x="360.1" y="157">REG32_D1</text>
<text x="398.8" y="159.5">B2</text>
<text x="398.8" y="157">B1</text>
<text x="123" y="163.4">T5A</text>
<text x="272.9" y="163.4">T5A</text>
<text x="397.4" y="163.4">T5A</text>
<text x="88.2" y="172.2">SCROLLY2</text>
<text x="124.5" y="172.2">A1</text>
<text x="135.8" y="172.2">X</text>
<text x="170.2" y="172.2">PIN_VA2</text>
<text x="274.4" y="172.2">A1</text>
<text x="285.7" y="172.2">X</text>
<text x="320.1" y="172.2">PIN_VA9</text>
<text x="365.2" y="172.2">PAGEX2</text>
<text x="398.8" y="172.2">A1</text>
<text x="410.1" y="172.2">X</text>
<text x="444.6" y="172.2">PIN_VA13</text>
<text x="88" y="174.7">SCROLLX5</text>
<text x="124.5" y="174.7">A2</text>
<text x="124.5" y="179.8">S2</text>
<text x="124.5" y="177.3">S1</text>
<text x="151" y="177.4">V1N</text>
<text x="197.1" y="174.7">N186_X2</text>
<text x="222.1" y="178.7">N2P</text>
<text x="238.1" y="174.7">SCROLLY6</text>
<text x="274.4" y="174.7">A2</text>
<text x="274.4" y="179.8">S2</text>
<text x="274.4" y="177.3">S1</text>
<text x="300.8" y="177.4">V1N</text>
<text x="362.7" y="174.7">REG30_D2</text>
<text x="398.8" y="174.7">A2</text>
<text x="398.8" y="179.8">S2</text>
<text x="398.8" y="177.3">S1</text>
<text x="425.3" y="177.4">V1N</text>
<text x="124.5" y="184.9">S6</text>
<text x="124.5" y="182.4">S5</text>
<text x="274.4" y="184.9">S6</text>
<text x="274.4" y="182.4">S5</text>
<text x="398.8" y="184.9">S6</text>
<text x="398.8" y="182.4">S5</text>
<text x="124.5" y="190">S3</text>
<text x="274.4" y="190">S3</text>
<text x="398.8" y="190">S3</text>
<text x="83.6" y="197.6">AB_MUX_RAM2</text>
<text x="89.4" y="195.1">AB_RAM2</text>
<text x="124.5" y="192.5">S4</text>
<text x="124.5" y="197.6">B2</text>
<text x="124.5" y="195.1">B1</text>
<text x="233.4" y="197.6">AB_MUX_RAM9</text>
<text x="239.2" y="195.1">AB_RAM9</text>
<text x="274.4" y="192.5">S4</text>
<text x="274.4" y="197.6">B2</text>
<text x="274.4" y="195.1">B1</text>
<text x="360.1" y="195.1">REG32_D2</text>
<text x="398.8" y="192.5">S4</text>
<text x="398.8" y="197.6">B2</text>
<text x="398.8" y="195.1">B1</text>
<text x="123" y="201.5">T5A</text>
<text x="272.9" y="201.5">T5A</text>
<text x="397.4" y="201.5">T5A</text>
<text x="88" y="212.8">SCROLLX6</text>
<text x="88.2" y="210.3">SCROLLY3</text>
<text x="124.5" y="210.3">A1</text>
<text x="124.5" y="212.8">A2</text>
<text x="124.5" y="215.4">S1</text>
<text x="135.8" y="210.3">X</text>
<text x="151" y="215.5">V1N</text>
<text x="170.2" y="210.3">PIN_VA3</text>
<text x="197.1" y="212.8">N186_X3</text>
<text x="238.1" y="212.8">SCROLLY7</text>
<text x="274.4" y="210.3">A1</text>
<text x="274.4" y="212.8">A2</text>
<text x="274.4" y="215.4">S1</text>
<text x="285.7" y="210.3">X</text>
<text x="300.8" y="215.5">V1N</text>
<text x="320.1" y="210.3">PIN_VA10</text>
<text x="362.7" y="212.8">REG30_D3</text>
<text x="365.2" y="210.3">PAGEY0</text>
<text x="398.8" y="210.3">A1</text>
<text x="398.8" y="212.8">A2</text>
<text x="398.8" y="215.4">S1</text>
<text x="410.1" y="210.3">X</text>
<text x="425.3" y="215.5">V1N</text>
<text x="444.6" y="210.3">PIN_VA14</text>
<text x="124.5" y="217.9">S2</text>
<text x="124.5" y="220.5">S5</text>
<text x="222.1" y="216.8">N2P</text>
<text x="274.4" y="217.9">S2</text>
<text x="274.4" y="220.5">S5</text>
<text x="398.8" y="217.9">S2</text>
<text x="398.8" y="220.5">S5</text>
<text x="124.5" y="223">S6</text>
<text x="274.4" y="223">S6</text>
<text x="398.8" y="223">S6</text>
<text x="89.4" y="233.2">AB_RAM3</text>
<text x="124.5" y="230.6">S4</text>
<text x="124.5" y="233.2">B1</text>
<text x="124.5" y="228.1">S3</text>
<text x="238.1" y="233.2">AB_RAM10</text>
<text x="274.4" y="230.6">S4</text>
<text x="274.4" y="233.2">B1</text>
<text x="274.4" y="228.1">S3</text>
<text x="360.1" y="233.2">REG32_D3</text>
<text x="398.8" y="230.6">S4</text>
<text x="398.8" y="233.2">B1</text>
<text x="398.8" y="228.1">S3</text>
<text x="83.6" y="235.7">AB_MUX_RAM3</text>
<text x="123" y="239.6">T5A</text>
<text x="124.5" y="235.7">B2</text>
<text x="232.3" y="235.7">AB_MUX_RAM10</text>
<text x="272.9" y="239.6">T5A</text>
<text x="274.4" y="235.7">B2</text>
<text x="397.4" y="239.6">T5A</text>
<text x="398.8" y="235.7">B2</text>
<text x="88" y="250.9">SCROLLX7</text>
<text x="88.2" y="248.4">SCROLLY4</text>
<text x="124.5" y="248.4">A1</text>
<text x="124.5" y="250.9">A2</text>
<text x="135.8" y="248.4">X</text>
<text x="170.2" y="248.4">PIN_VA4</text>
<text x="362.7" y="250.9">REG30_D4</text>
<text x="365.2" y="248.4">PAGEY1</text>
<text x="398.8" y="248.4">A1</text>
<text x="398.8" y="250.9">A2</text>
<text x="410.1" y="248.4">X</text>
<text x="444.6" y="248.4">PIN_VA15</text>
<text x="124.5" y="256">S2</text>
<text x="124.5" y="253.5">S1</text>
<text x="151" y="253.6">V1N</text>
<text x="398.8" y="256">S2</text>
<text x="398.8" y="253.5">S1</text>
<text x="425.3" y="253.6">V1N</text>
<text x="124.5" y="261.1">S6</text>
<text x="124.5" y="258.6">S5</text>
<text x="398.8" y="261.1">S6</text>
<text x="398.8" y="258.6">S5</text>
<text x="124.5" y="268.7">S4</text>
<text x="124.5" y="266.2">S3</text>
<text x="398.8" y="268.7">S4</text>
<text x="398.8" y="266.2">S3</text>
<text x="83.6" y="273.8">AB_MUX_RAM4</text>
<text x="89.4" y="271.3">AB_RAM4</text>
<text x="124.5" y="273.8">B2</text>
<text x="124.5" y="271.3">B1</text>
<text x="360.1" y="271.3">REG32_D4</text>
<text x="398.8" y="273.8">B2</text>
<text x="398.8" y="271.3">B1</text>
<text x="123" y="277.7">T5A</text>
<text x="397.4" y="277.7">T5A</text>
<text x="88.2" y="286.5">SCROLLY5</text>
<text x="124.5" y="286.5">A1</text>
<text x="135.8" y="286.5">X</text>
<text x="170.2" y="286.5">PIN_VA5</text>
<text x="365.2" y="286.5">PAGEY2</text>
<text x="398.8" y="286.5">A1</text>
<text x="410.1" y="286.5">X</text>
<text x="444.6" y="286.5">PIN_VA16</text>
<text x="88" y="289">SCROLLX8</text>
<text x="124.5" y="289">A2</text>
<text x="124.5" y="291.6">S1</text>
<text x="151" y="291.7">V1N</text>
<text x="362.7" y="289">REG30_D5</text>
<text x="398.8" y="289">A2</text>
<text x="398.8" y="291.6">S1</text>
<text x="425.3" y="291.7">V1N</text>
<text x="124.5" y="294.1">S2</text>
<text x="124.5" y="299.2">S6</text>
<text x="124.5" y="296.7">S5</text>
<text x="398.8" y="294.1">S2</text>
<text x="398.8" y="299.2">S6</text>
<text x="398.8" y="296.7">S5</text>
<text x="124.5" y="304.3">S3</text>
<text x="398.8" y="304.3">S3</text>
<text x="83.6" y="311.9">AB_MUX_RAM5</text>
<text x="89.4" y="309.4">AB_RAM5</text>
<text x="124.5" y="306.8">S4</text>
<text x="124.5" y="311.9">B2</text>
<text x="124.5" y="309.4">B1</text>
<text x="360.1" y="309.4">REG32_D5</text>
<text x="398.8" y="306.8">S4</text>
<text x="398.8" y="311.9">B2</text>
<text x="398.8" y="309.4">B1</text>
<text x="123" y="315.8">T5A</text>
<text x="397.4" y="315.8">T5A</text>
<text x="88.2" y="324.6">SCROLLY6</text>
<text x="88.2" y="327.1">SCROLLY3</text>
<text x="124.5" y="324.6">A1</text>
<text x="124.5" y="327.1">A2</text>
<text x="124.5" y="329.7">S1</text>
<text x="135.8" y="324.6">X</text>
<text x="151" y="329.8">V1N</text>
<text x="170.2" y="324.6">PIN_VA6</text>
<text x="124.5" y="332.2">S2</text>
<text x="124.5" y="334.8">S5</text>
<text x="124.5" y="337.3">S6</text>
<text x="89.4" y="347.5">AB_RAM6</text>
<text x="124.5" y="344.9">S4</text>
<text x="124.5" y="347.5">B1</text>
<text x="124.5" y="342.4">S3</text>
<text x="83.6" y="350">AB_MUX_RAM6</text>
<text x="123" y="353.9">T5A</text>
<text x="124.5" y="350">B2</text>
<text x="444.6" y="359.1">TITLE:</text>
<text x="508.1" y="359.1">DATE:</text>
<text x="508.1" y="369.2">PAGE:</text>
<text x="444.6" y="375.6">BY:</text>
<text x="452.2" y="375.6">Sean Gonsalves</text>
<text x="490.3" y="375.6">REV:</text>
<text x="497.9" y="375.6">A</text>
</g>
<g font-size="1.2">
<text x="129.6" y="96.3">1</text>
<text x="129.6" y="97.5">0</text>
<text x="134.7" y="101.3">1</text>
<text x="279.5" y="96.3">1</text>
<text x="279.5" y="97.5">0</text>
<text x="284.5" y="101.3">1</text>
<text x="403.9" y="96.3">1</text>
<text x="403.9" y="97.5">0</text>
<text x="409" y="101.3">1</text>
<text x="134.7" y="102.6">0</text>
<text x="284.5" y="102.6">0</text>
<text x="409" y="102.6">0</text>
<text x="129.6" y="119.1">1</text>
<text x="279.5" y="119.1">1</text>
<text x="403.9" y="119.1">1</text>
<text x="129.6" y="120.4">0</text>
<text x="279.5" y="120.4">0</text>
<text x="403.9" y="120.4">0</text>
<text x="129.6" y="134.4">1</text>
<text x="129.6" y="135.6">0</text>
<text x="279.5" y="134.4">1</text>
<text x="279.5" y="135.6">0</text>
<text x="403.9" y="134.4">1</text>
<text x="403.9" y="135.6">0</text>
<text x="134.7" y="139.4">1</text>
<text x="134.7" y="140.7">0</text>
<text x="284.5" y="139.4">1</text>
<text x="284.5" y="140.7">0</text>
<text x="409" y="139.4">1</text>
<text x="409" y="140.7">0</text>
<text x="129.6" y="157.2">1</text>
<text x="129.6" y="158.5">0</text>
<text x="279.5" y="157.2">1</text>
<text x="279.5" y="158.5">0</text>
<text x="403.9" y="157.2">1</text>
<text x="403.9" y="158.5">0</text>
<text x="129.6" y="172.5">1</text>
<text x="129.6" y="173.7">0</text>
<text x="279.5" y="172.5">1</text>
<text x="279.5" y="173.7">0</text>
<text x="403.9" y="172.5">1</text>
<text x="403.9" y="173.7">0</text>
<text x="134.7" y="177.5">1</text>
<text x="134.7" y="178.8">0</text>
<text x="284.5" y="177.5">1</text>
<text x="284.5" y="178.8">0</text>
<text x="409" y="177.5">1</text>
<text x="409" y="178.8">0</text>
<text x="129.6" y="195.3">1</text>
<text x="129.6" y="196.6">0</text>
<text x="279.5" y="195.3">1</text>
<text x="279.5" y="196.6">0</text>
<text x="403.9" y="195.3">1</text>
<text x="403.9" y="196.6">0</text>
<text x="129.6" y="210.6">1</text>
<text x="129.6" y="211.8">0</text>
<text x="134.7" y="215.6">1</text>
<text x="279.5" y="210.6">1</text>
<text x="279.5" y="211.8">0</text>
<text x="284.5" y="215.6">1</text>
<text x="403.9" y="210.6">1</text>
<text x="403.9" y="211.8">0</text>
<text x="409" y="215.6">1</text>
<text x="134.7" y="216.9">0</text>
<text x="284.5" y="216.9">0</text>
<text x="409" y="216.9">0</text>
<text x="129.6" y="233.4">1</text>
<text x="279.5" y="233.4">1</text>
<text x="403.9" y="233.4">1</text>
<text x="129.6" y="234.7">0</text>
<text x="279.5" y="234.7">0</text>
<text x="403.9" y="234.7">0</text>
<text x="129.6" y="248.7">1</text>
<text x="129.6" y="249.9">0</text>
<text x="403.9" y="248.7">1</text>
<text x="403.9" y="249.9">0</text>
<text x="134.7" y="253.7">1</text>
<text x="134.7" y="255">0</text>
<text x="409" y="253.7">1</text>
<text x="409" y="255">0</text>
<text x="129.6" y="271.5">1</text>
<text x="129.6" y="272.8">0</text>
<text x="403.9" y="271.5">1</text>
<text x="403.9" y="272.8">0</text>
<text x="129.6" y="286.8">1</text>
<text x="403.9" y="286.8">1</text>
<text x="129.6" y="288">0</text>
<text x="134.7" y="291.8">1</text>
<text x="134.7" y="293.1">0</text>
<text x="403.9" y="288">0</text>
<text x="409" y="291.8">1</text>
<text x="409" y="293.1">0</text>
<text x="129.6" y="309.6">1</text>
<text x="129.6" y="310.9">0</text>
<text x="403.9" y="309.6">1</text>
<text x="403.9" y="310.9">0</text>
<text x="129.6" y="324.9">1</text>
<text x="129.6" y="326.1">0</text>
<text x="134.7" y="329.9">1</text>
<text x="134.7" y="331.2">0</text>
<text x="129.6" y="347.7">1</text>
<text x="129.6" y="349">0</text>
</g>
</svg>
